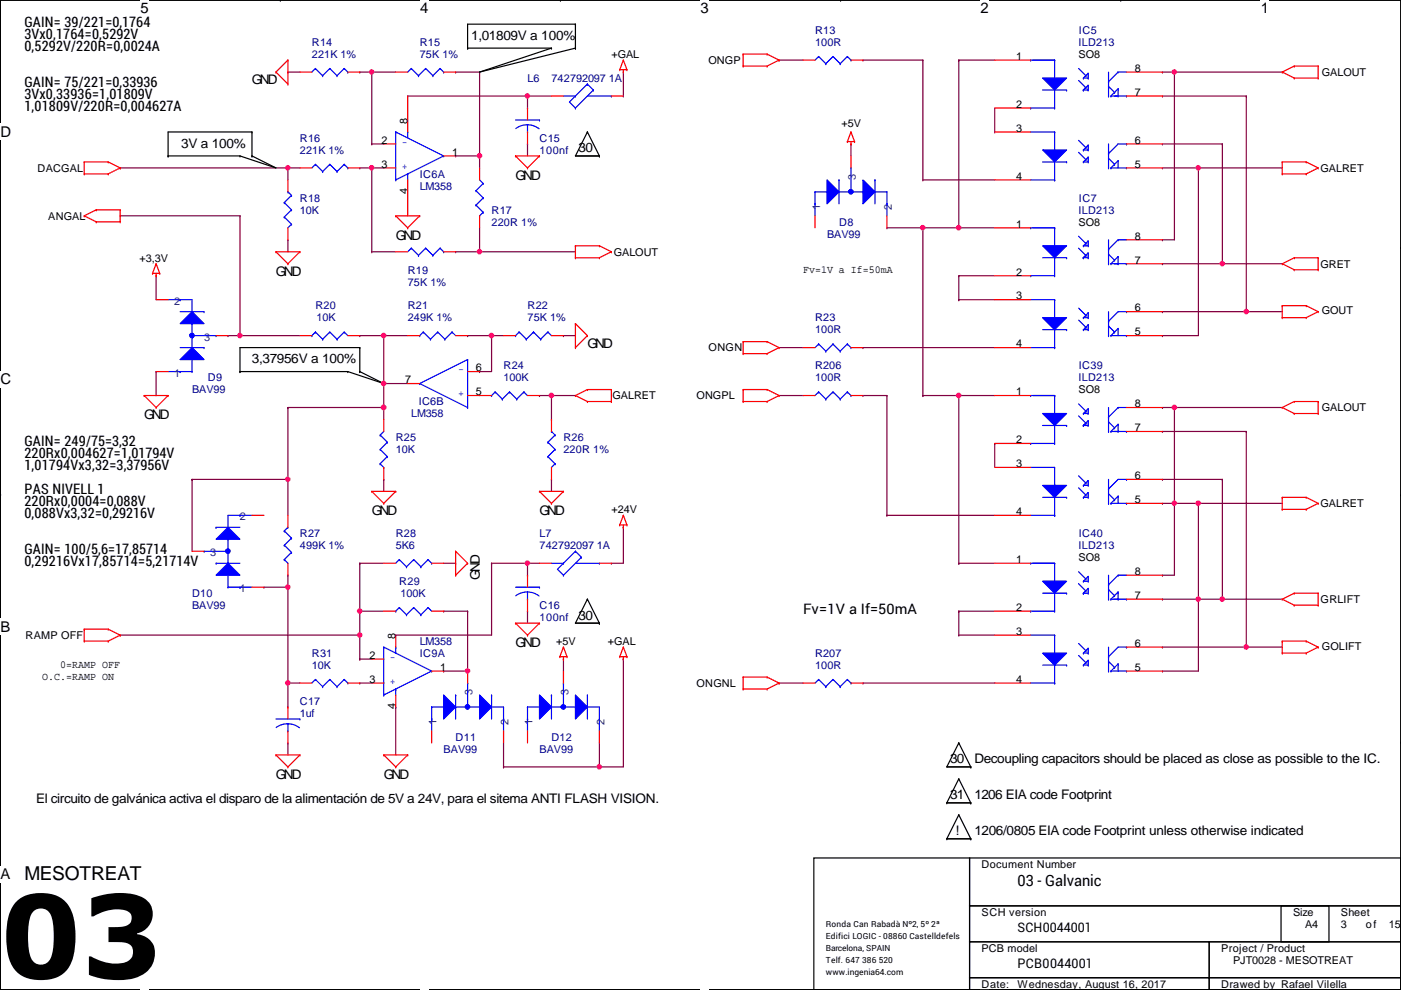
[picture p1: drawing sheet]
<svg xmlns="http://www.w3.org/2000/svg" width="297mm" height="210mm" viewBox="0 0 297 210" stroke-linecap="round" stroke-linejoin="round" font-family="sans-serif">
<path d="M.1 0h296.9v209.8h-296.9z" fill="none" stroke="#000" stroke-width=".25"/>
<g fill="#fff">
<path d="M29.8 0h1.7v3.5h-1.7z"/>
<path d="M29.8 209.8l1.7 .1z"/>
</g>
<path d="M59.4 0h.1M59.4 209.8h.1" fill="none" stroke="#000" stroke-width=".25"/>
<g fill="#fff">
<path d="M89.1 0h1.7v3.5h-1.7z"/>
<path d="M89.1 209.8l1.7 .1z"/>
</g>
<path d="M118.8 0h.1M118.8 209.8h.1" fill="none" stroke="#000" stroke-width=".25"/>
<g fill="#fff">
<path d="M148.5 0h1.7v3.5h-1.7z"/>
<path d="M148.5 209.8l1.7 .1z"/>
</g>
<path d="M178.2 0h.1M178.2 209.8h.1" fill="none" stroke="#000" stroke-width=".25"/>
<g fill="#fff">
<path d="M207.9 0h1.7v3.5h-1.7z"/>
<path d="M207.9 209.8l1.7 .1z"/>
</g>
<path d="M237.6 0h.1M237.6 209.8h.1" fill="none" stroke="#000" stroke-width=".25"/>
<g fill="#fff">
<path d="M267.3 0h1.7v3.5h-1.7z"/>
<path d="M267.3 209.8l1.7 .1z"/>
<path d="M.1 26.2h2.2v3.5h-2.2z"/>
<path d="M297 26.2l.1 3.5z"/>
<path d="M.1 78.7h2.2v3.5h-2.2z"/>
<path d="M297 78.7l.1 3.5z"/>
</g>
<path d="M.1 52.5h.1M297 52.5h.1" fill="none" stroke="#000" stroke-width=".25"/>
<g fill="#fff">
<path d="M.1 131.1h2.1v3.5h-2.1z"/>
<path d="M297 131.1l.1 3.5z"/>
</g>
<path d="M.1 104.9h.1M297 104.9h.1" fill="none" stroke="#000" stroke-width=".25"/>
<path d="M.1 104.9h.1M297 104.9h.1" fill="none" stroke="#000" stroke-width=".21"/>
<g fill="#fff">
<path d="M.1 183.6h2.1v3.5h-2.1z"/>
<path d="M297 183.6l.1 3.5z"/>
</g>
<g fill="none" stroke="#000" stroke-width=".25">
<path d="M99.1 10.2h.1M99.1 10.2h17.8M116.9 10.2h.1M116.9 10.2l-15.2 5.1 20.3-5.1M122 5.1h.1M122 10.2h.1M122 5.1h-22.9v5.1M122 5.1v5.1M35.6 33.1h.1M35.6 33.1h15.3M50.9 33.1h.1M50.9 33.1l7.6 2.5-5.1-2.5"/>
<path d="M53.4 28h.1M53.4 33.1h.1M53.4 28h-17.8v5.1M53.4 28v5.1M124.5 28h.1M124.5 28l-2.5 5.1h5.1M124.5 28l2.6 5.1M127.1 33.1h.1M50.9 78.8h.1M50.9 78.8h22.8M73.7 78.8h.1M73.7 78.8l7.7 2.5-5.1-2.5"/>
<path d="M76.3 73.7h.1M76.3 78.8h.1M76.3 73.7h-25.4v5.1M76.3 73.7v5.1M124.5 127h.1M124.5 127l2.6 5.1M124.5 127l-2.5 5.1h5.1M127.1 132.1h.1M.1 157.4h.1M203.3 157.5h.1M203.3 157.5l2.5 5.1M203.3 157.5l-2.6 5.1h5.1"/>
<path d="M297 157.4h.1M200.7 170.2h.1M200.7 177.8h.1M200.7 170.2h5.1M200.7 177.8h5.1M203.3 165.1h.1M203.3 172.8h.1M203.3 165.1l2.5 5.1M203.3 165.1l-2.6 5.1M203.3 172.8l2.5 5M203.3 172.8l-2.6 5M205.8 162.6h.1"/>
<path d="M205.8 170.2h.1M205.8 177.8h.1M172.5 181.9h33.1v27.9h-33.1zM205.6 181.9h91.4v10.2h-91.4zM205.6 192.1h91.4v7.6h-91.4zM205.6 199.7h50.8v7.6h-50.8zM256.4 199.7h40.6v7.6h-40.6zM271.6 192.1h10.2v7.6h-10.2zM205.6 207.3h50.8v2.5h-50.8zM256.4 207.3h40.6v2.5h-40.6z"/>
</g>
<g fill="none" stroke="#800040" stroke-width=".25">
<path d="M61 15.3h.1M61 15.3h2.6M76.3 15.3h.1M76.3 15.3h7.6M78.8 15.3h.1M78.8 15.3v15.2M96.6 15.3h.1M96.6 15.3h5.1M101.7 15.3h.1M101.7 15.3v20.3M132.2 15.3v5.1M165.2 12.7h.1"/>
<path d="M165.2 12.7h5.1M183 12.7h.1M183 12.7h12.7M195.7 12.7h.1M195.7 12.7v25.4M203.3 12.7h.1M203.3 12.7h7.6M203.3 12.7v35.6M246.5 15.3h.1M246.5 15.3h25.4M249 15.3h.1M249 15.3v35.5h-2.5"/>
<path d="M25.5 35.6h.1M25.5 35.6h38.1M61 35.6h.1M61 35.6v2.5M76.3 35.6h.1M76.3 35.6h5.1M78.8 30.5h.1M78.8 35.6h.1M78.8 30.5h2.6M78.8 35.6v17.8M86.4 20.4h.1M86.4 20.4h30.5"/>
<path d="M96.6 33.1h.1M96.6 33.1h5.1M101.7 33.1h.1M111.8 30.5h.1M111.8 22.9h.1M111.8 20.4h.1M111.8 20.4v2.5M111.8 30.5v2.6M132.2 20.4h.1M180.4 30.5h.1M180.4 30.5v2.6M195.7 38.1h.1"/>
<path d="M195.7 38.1h15.2M210.9 28h.1M210.9 22.9v5.1M246.5 20.4h.1M246.5 30.5h.1M246.5 35.6h.1M246.5 20.4h17.7M246.5 35.6h25.4M246.5 30.5h12.7M254.1 35.6h.1M254.1 35.6v35.6h-7.6M259.2 30.5h.1"/>
<path d="M259.2 30.5v25.4M264.2 20.4h.1M264.2 20.4v45.7M25.5 45.8h.1M25.5 45.8h25.4M33.1 58.5h.1M33.1 58.5v5M50.9 45.8h.1M50.9 45.8v25.4M61 50.8h.1M61 50.8v2.6M78.8 53.4h.1"/>
<path d="M78.8 53.4h5.1M96.6 53.4h.1M96.6 53.4h25.4M101.7 53.4h.1M101.7 48.3v5.1M188 48.3h.1M188 48.3h22.9M195.7 48.3h.1M195.7 48.3v35.6M203.3 48.3h.1M203.3 58.5h.1M203.3 58.5h7.6"/>
<path d="M203.3 58.5v5M246.5 50.8h.1M246.5 55.9h.1M246.5 55.9h25.4M259.2 55.9h.1M33.1 78.8h.1M33.1 78.8v5.1M48.3 71.2h.1M48.3 71.2h15.3M50.9 71.2h.1M76.3 71.2h.1M76.3 71.2h10.1"/>
<path d="M81.4 71.2h.1M81.4 71.2v17.7M99.1 71.2h.1M99.1 71.2h7.7M101.7 78.8h.1M104.2 71.2h.1M104.2 71.2v7.6h-2.5M119.5 71.2h.1M119.5 71.2h2.5M165.2 73.7h.1M165.2 73.7h5.1M183 73.7h.1"/>
<path d="M183 73.7h27.9M203.3 63.5h.1M203.3 63.5h7.6M246.5 71.2h.1M246.5 66.1h.1M246.5 66.1h25.4M264.2 66.1h.1M61 86.4h.1M61 86.4v22.9M61 86.4h20.4M81.4 86.4h.1M81.4 81.3h.1"/>
<path d="M81.4 81.3h5M114.4 83.9h.1M114.4 83.9h7.6M116.9 83.9h.1M116.9 88.9h.1M116.9 83.9v5M165.2 83.9h.1M165.2 83.9h5.1M183 83.9h.1M183 83.9h5M188 83.9h.1M188 83.9v25.4"/>
<path d="M195.7 83.9h.1M195.7 83.9h15.2M203.3 83.9h.1M203.3 83.9v35.5M210.9 94h.1M210.9 94v5.1M246.5 91.5h.1M246.5 86.4h.1M246.5 86.4h25.4M246.5 91.5h17.7M249 86.4h.1M249 86.4v35.6h-2.5"/>
<path d="M264.2 91.5h.1M264.2 91.5v45.7M40.7 101.6h.1M40.7 101.6v15.3M40.7 101.6h20.3M61 101.6h.1M76.3 119.4h.1M76.3 119.4h5.1M76.3 119.4v20.3M81.4 101.6h.1M81.4 101.6v2.6M94.1 119.4h2.5"/>
<path d="M96.6 119.4h.1M104.2 119.4h.1M104.2 119.4h10.2M104.2 119.4v15.3h-20.3M111.8 119.4h.1M111.8 119.4v2.6M116.9 101.6h.1M116.9 101.6v2.6M129.6 119.4h.1M132.2 111.8h.1M132.2 111.8v7.6h-2.6M188 109.3h.1"/>
<path d="M188 109.3h22.9M203.3 119.4h.1M203.3 119.4h7.6M246.5 101.6h.1M246.5 106.7h.1M246.5 101.6h12.7M246.5 106.7h25.4M249 106.7h.1M254.1 106.7h.1M254.1 106.7v35.6h-7.6M259.2 101.6h.1M259.2 101.6v25.4"/>
<path d="M25.5 134.7h.1M25.5 134.7h50.8M56 124.5h.1M56 124.5h5M61 124.5h.1M61 122h.1M61 122v27.9M76.3 129.6h.1M76.3 139.7h.1M76.3 134.7h.1M76.3 129.6h5.1M76.3 139.7h2.5"/>
<path d="M83.9 134.7h.1M94.1 129.6h.1M94.1 129.6h5M99.1 129.6h.1M99.1 129.6v12.7h-5M111.8 122h.1M111.8 129.6h.1M111.8 129.6v2.5M119.5 139.7h.1M119.5 139.7v2.6M132.2 139.7h.1M132.2 139.7v22.9h-25.4"/>
<path d="M203.3 129.6h.1M203.3 134.7h.1M203.3 129.6h7.6M203.3 129.6v5.1M203.3 134.7h7.6M246.5 122h.1M246.5 137.2h.1M246.5 127h.1M246.5 127h25.4M246.5 137.2h25.4M254.1 127h.1M259.2 127h.1"/>
<path d="M264.2 137.2h.1M61 157.5h.1M61 144.8h.1M61 149.9h.1M61 144.8h2.6M61 157.5v2.6M76.3 144.8h.1M76.3 144.8h2.5M83.9 149.9h.1M83.9 149.9v10.2M94.1 142.3h.1M106.8 157.5v5.1"/>
<path d="M127.1 157.5v5.1M165.2 144.8h.1M165.2 144.8h5.1M183 144.8h.1M183 144.8h27.9M246.5 142.3h.1M106.8 162.6h.1M127.1 162.6h.1"/>
</g>
<g fill="none" stroke="#f00" stroke-width=".25">
<path d="M58.5 15.3h.1M58.5 15.3l2.5 2.5M61 17.8h.1M61 12.7h.1M61 12.7v5.1M61 12.7l-2.5 2.6M131.4 14.8h.1M131.4 14.8h1.5M132.2 15.3h.1M132.2 12.7h.1M132.2 14.8v.5M132.2 12.7l-.8 2.1"/>
<path d="M132.2 12.7l.7 2.1M132.9 14.8h.1M157.6 14h.1M157.6 11.5h.1M157.6 11.5h5M157.6 14h5M157.6 11.5v2.5M162.6 11.5h.1M162.6 14h.1M162.6 11.5l2.6 1.2M165.2 12.7h.1M165.2 12.7l-2.6 1.3"/>
<path d="M271.9 15.3h.1M271.9 15.3l2.5 1.3M274.4 14h.1M274.4 16.6h.1M274.4 14h5.1M274.4 14l-2.5 1.3M274.4 16.6h5.1M279.5 16.6h.1M279.5 14h.1M279.5 14v2.6M17.9 36.9h.1M17.9 34.3h.1"/>
<path d="M17.9 34.3v2.6M17.9 34.3h5M17.9 36.9h5M22.9 34.3h.1M22.9 36.9h.1M22.9 34.3l2.6 1.3M25.5 35.6h.1M25.5 35.6l-2.6 1.3M109.3 33.1h.1M109.3 33.1h5.1M109.3 33.1l2.5 2.5M111.8 35.6h.1"/>
<path d="M114.4 33.1h.1M114.4 33.1l-2.6 2.5M179.7 30h.1M179.7 30h1.5M180.4 30.5h.1M180.4 28h.1M180.4 30v.5M180.4 28l-.7 2M180.4 28l.8 2M181.2 30h.1M271.9 36.9h.1M271.9 34.3h.1"/>
<path d="M271.9 34.3h5M271.9 36.9h5M271.9 34.3v2.6M276.9 34.3h.1M276.9 36.9h.1M276.9 34.3l2.6 1.3M279.5 35.6h.1M279.5 35.6l-2.6 1.3M17.9 45.8h.1M17.9 45.8l2.5 1.2M20.4 44.5h.1M20.4 47h.1"/>
<path d="M20.4 44.5h5.1M20.4 44.5l-2.5 1.3M20.4 47h5.1M25.5 47h.1M25.5 44.5h.1M25.5 44.5v2.5M32.3 58h.1M32.3 58h1.6M33.1 58.5h.1M33.1 55.9h.1M33.1 58v.5M33.1 55.9l-.8 2.1"/>
<path d="M33.1 55.9l.8 2.1M33.9 58h.1M58.5 53.4h.1M58.5 53.4h5.1M58.5 53.4l2.5 2.5M61 55.9h.1M63.6 53.4h.1M63.6 53.4l-2.6 2.5M83.9 45.8h.1M83.9 45.8h5.1M83.9 45.8l2.5 2.5M86.4 48.3h.1"/>
<path d="M89 45.8h.1M89 45.8l-2.6 2.5M122 54.7h.1M122 52.1h.1M122 54.7h5.1M122 52.1v2.6M122 52.1h5.1M127.1 54.7h.1M127.1 52.1h.1M127.1 52.1l2.5 1.3M129.6 53.4h.1M129.6 53.4l-2.5 1.3"/>
<path d="M271.9 55.9h.1M271.9 55.9l2.5 1.3M274.4 54.7h.1M274.4 57.2h.1M274.4 54.7l-2.5 1.2M274.4 54.7h5.1M274.4 57.2h5.1M279.5 54.7h.1M279.5 57.2h.1M279.5 54.7v2.5M106.8 71.2h2.5M116.9 71.2h2.6"/>
<path d="M122 68.6h.1M122 73.7h.1M122 68.6v5.1M122 68.6l2.5 2.6M124.5 71.2h.1M124.5 71.2l-2.5 2.5M157.6 75h.1M157.6 72.4h.1M157.6 72.4v2.6M157.6 72.4h5M157.6 75h5M162.6 72.4h.1"/>
<path d="M162.6 75h.1M162.6 72.4l2.6 1.3M165.2 73.7h.1M165.2 73.7l-2.6 1.3M271.9 64.8h.1M271.9 67.4h.1M271.9 64.8v2.6M271.9 64.8h5M271.9 67.4h5M276.9 64.8h.1M276.9 67.4h.1M276.9 64.8l2.6 1.3"/>
<path d="M279.5 66.1h.1M279.5 66.1l-2.6 1.3M30.6 83.9h.1M30.6 83.9h5M30.6 83.9l2.5 2.5M33.1 86.4h.1M35.6 83.9h.1M35.6 83.9l-2.5 2.5M122 83.9h.1M122 83.9l2.5 1.2M124.5 82.6h.1M124.5 85.1h.1"/>
<path d="M124.5 82.6h5.1M124.5 82.6l-2.5 1.3M124.5 85.1h5.1M129.6 85.1h.1M129.6 82.6h.1M129.6 82.6v2.5M157.6 85.1h.1M157.6 82.6h.1M157.6 82.6v2.5M157.6 82.6h5M157.6 85.1h5M162.6 82.6h.1"/>
<path d="M162.6 85.1h.1M162.6 82.6l2.6 1.3M165.2 83.9h.1M165.2 83.9l-2.6 1.2M170.3 83.9h2.5M180.4 83.9h2.6M271.9 86.4h.1M271.9 86.4l2.5 1.3M274.4 85.1h.1M274.4 87.7h.1M274.4 85.1h5.1M274.4 85.1l-2.5 1.3"/>
<path d="M274.4 87.7h5.1M279.5 87.7h.1M279.5 85.1h.1M279.5 85.1v2.6M78.8 104.2h.1M78.8 104.2h5.1M78.8 104.2l2.6 2.5M81.4 106.7h.1M83.9 104.2h.1M83.9 104.2l-2.5 2.5M96.6 116.9h.1M96.6 116.9v5.1"/>
<path d="M96.6 116.9l2.5 2.5M99.1 119.4h.1M99.1 119.4l-2.5 2.6M114.4 104.2h.1M114.4 104.2h5.1M114.4 104.2l2.5 2.5M116.9 106.7h.1M119.5 104.2h.1M119.5 104.2l-2.6 2.5M131.4 111.3h.1M131.4 111.3h1.5M132.2 111.8h.1"/>
<path d="M132.2 109.3h.1M132.2 111.3v.5M132.2 109.3l-.8 2M132.2 109.3l.7 2M132.9 111.3h.1M271.9 108h.1M271.9 105.5h.1M271.9 105.5v2.5M271.9 105.5h5M271.9 108h5M276.9 105.5h.1M276.9 108h.1"/>
<path d="M276.9 105.5l2.6 1.2M279.5 106.7h.1M279.5 106.7l-2.6 1.3M17.9 135.9h.1M17.9 133.4h.1M17.9 133.4h5M17.9 135.9h5M17.9 133.4v2.5M22.9 133.4h.1M22.9 135.9h.1M22.9 133.4l2.6 1.3M25.5 134.7h.1"/>
<path d="M25.5 134.7l-2.6 1.2M96.6 122h.1M109.3 132.1h.1M109.3 132.1h5.1M109.3 132.1l2.5 2.6M111.8 134.7h.1M111.8 122v2.5M111.8 127v2.6M114.4 132.1h.1M114.4 132.1l-2.6 2.6M118.7 139.2h.1M118.7 139.2h1.5"/>
<path d="M119.5 139.7h.1M119.5 137.2h.1M119.5 139.2v.5M119.5 137.2l.7 2M119.5 137.2l-.8 2M120.2 139.2h.1M131.4 139.2h.1M131.4 139.2h1.5M132.2 139.7h.1M132.2 137.2h.1M132.2 139.2v.5M132.2 137.2l.7 2"/>
<path d="M132.2 137.2l-.8 2M132.9 139.2h.1M271.9 135.9h.1M271.9 138.5h.1M271.9 127h.1M271.9 135.9h5M271.9 135.9v2.6M271.9 138.5h5M271.9 127l2.5 1.3M274.4 125.8h.1M274.4 128.3h.1M274.4 125.8l-2.5 1.2"/>
<path d="M274.4 125.8h5.1M274.4 128.3h5.1M276.9 135.9h.1M276.9 138.5h.1M276.9 135.9l2.6 1.3M279.5 137.2h.1M279.5 125.8h.1M279.5 128.3h.1M279.5 125.8v2.5M279.5 137.2l-2.6 1.3M157.6 146.1h.1M157.6 143.6h.1"/>
<path d="M157.6 143.6v2.5M157.6 143.6h5M157.6 146.1h5M162.6 143.6h.1M162.6 146.1h.1M162.6 143.6l2.6 1.2M165.2 144.8h.1M165.2 144.8l-2.6 1.3M170.3 144.8h2.5M180.4 144.8h2.6M58.5 160.1h.1M58.5 160.1h5.1"/>
<path d="M58.5 160.1l2.5 2.5M61 162.6h.1M63.6 160.1h.1M63.6 160.1l-2.6 2.5M81.4 160.1h.1M81.4 160.1h5M81.4 160.1l2.5 2.5M83.9 162.6h.1M86.4 160.1h.1M86.4 160.1l-2.5 2.5"/>
</g>
<g fill="none" stroke="#00f" stroke-width=".25">
<path d="M109.3 71.2h.1M110.1 70.4h.1M110.1 70.4l1.5 1.5M110.1 70.4l-.8 .8M111.6 71.9h.1M113.1 70.4h.1M113.1 70.4l1.5 1.5M113.1 70.4l-1.5 1.5M114.6 71.9h.1M116.2 70.4h.1M116.2 70.4l.7 .8M116.2 70.4l-1.6 1.5"/>
<path d="M173.6 83.1h.1M173.6 83.1l-.8 .8M173.6 83.1l1.5 1.5M175.1 84.6h.1M176.6 83.1h.1M176.6 83.1l-1.5 1.5M176.6 83.1l1.5 1.5M178.1 84.6h.1M179.7 83.1h.1M179.7 83.1l-1.6 1.5M179.7 83.1l.7 .8M180.4 83.9h.1"/>
<path d="M109.3 124.5h5.1M111.8 127h.1M111.8 125.5l1.1 .2 1.4 .7M111.8 125.5l-1.5 .3-1 .5M111.8 125.5v1.5M114.4 124.5h.1M173.6 144.1h.1M173.6 144.1l-.8 .7M173.6 144.1l1.5 1.5M175.1 145.6h.1M176.6 144.1h.1M176.6 144.1l-1.5 1.5"/>
<path d="M176.6 144.1l1.5 1.5M178.1 145.6h.1M179.7 144.1h.1M179.7 144.1l-1.6 1.5M179.7 144.1l.7 .7M180.4 144.8h.1"/>
</g>
<path d="M221.1 87.7h5l-2.5 2.5z" fill-rule="evenodd" fill="#00f"/>
<path d="M221.1 87.7h5l-2.5 2.5z" fill="none" stroke="#00f" stroke-width=".25"/>
<path d="M221.1 102.9h5l-2.5 2.6z" fill="#00f"/>
<g fill="none" stroke="#00f" stroke-width=".25">
<path d="M87.2 52.6h.1M87.2 52.6l-.8 .8M87.2 52.6l1.5 1.5M88.7 54.1h.1M90.3 52.6h.1M90.3 52.6l-1.6 1.5M90.3 52.6l1.5 1.5M91.8 54.1h.1M93.3 52.6h.1M93.3 52.6l-1.5 1.5M93.3 52.6l.8 .8M94.1 53.4h.1"/>
<path d="M218.5 94h.1M218.5 83.9h.1M218.5 83.9h5.1M218.5 99.1h5.1M218.5 94h5.1M221.1 90.2h5M223.6 83.9h.1M223.6 99.1h.1M223.6 87.7h.1M223.6 94h.1M223.6 83.9v3.8M223.6 90.2v3.8"/>
<path d="M223.6 99.1v3.8M226.1 90.2h.1M228.7 85.6l1.5 1.6M228.7 88.2l1.5 1.5M229.7 90.2h.1M229.7 87.7h.1M229.7 90.2h1M229.7 87.7h1M230.2 87.2h.1M230.2 89.7h.1M230.7 87.7h.1M230.7 90.2h.1"/>
<path d="M230.7 86.7h.1M230.7 89.2h.1M230.7 86.7v1M230.7 89.2v1M230.7 89.2l-1 1M230.7 86.7l-1 1M235 88.4h.1M235 91.5h.1M235 86.4v5.1M235 89.5l1.3 1.2M235.5 91.5h.1M235.5 91.5h3.3"/>
<path d="M236.3 90.7h.1M237.1 86.4h.1M237.1 90h.1M237.1 91.5h.1M237.1 86.4h1.7M237.1 86.4l-2.1 2M237.1 90v1.5M237.1 90l-1.6 1.5M238.8 91.5h.1M218.5 109.3h5.1M221.1 102.9h5l-2.5 2.6zM221.1 105.5h5"/>
<path d="M223.6 102.9h.1M223.6 109.3h.1M223.6 105.5v3.8M226.1 105.5h.1M228.7 103.4l1.5 1.5M228.7 100.9l1.5 1.5M229.7 105.5h.1M229.7 102.9h.1M229.7 105.5h1M229.7 102.9h1M230.2 104.9h.1M230.2 102.4h.1"/>
<path d="M230.7 101.9h.1M230.7 105.5h.1M230.7 102.9h.1M230.7 104.4h.1M230.7 104.4l-1 1.1M230.7 101.9l-1 1M230.7 101.9v1M230.7 104.4v1.1M235 103.7h.1M235 106.7h.1M235 101.6v5.1M235 104.7l1.3 1.3"/>
<path d="M235.5 106.7h.1M235.5 106.7h3.3M236.3 106h.1M237.1 105.2h.1M237.1 105.2v1.5M237.1 105.2l-1.6 1.5M238.8 106.7h.1M238.8 101.6h.1M238.8 101.6h-1.7l-2.1 2.1M81.4 137.2h.1M81.4 137.2l10.1 5.1M81.4 137.2v10.2"/>
<path d="M83.9 137.2h.1M83.9 137.2v1.3M81.4 147.4h.1M83.9 146.1h.1M83.9 146.1v1.3M91.5 142.3h.1M91.5 142.3l-10.1 5.1"/>
</g>
<g fill="none" stroke="#f00" stroke-width=".25">
<path d="M83.9 53.4h2.5M94.1 53.4h2.5M210.9 83.9h7.6M210.9 94h7.6M210.9 99.1h7.6M238.8 91.5h7.7M238.8 86.4h7.7M210.9 109.3h7.6M238.8 106.7h7.7M238.8 101.6h7.7M78.8 139.7h2.6M83.9 134.7v2.5"/>
<path d="M78.8 144.8h2.6M83.9 147.4v2.5M91.5 142.3h2.6"/>
</g>
<path d="M114.4 147.4l2.5 2.5-2.5 2.5z" fill="#00f"/>
<path d="M111.8 152.4h.1M111.8 149.9v2.5M114.4 147.4l2.5 2.5-2.5 2.5zM116.9 149.9h.1M116.9 147.4h.1M116.9 149.9h7.6M116.9 147.4v5M119.5 149.9h.1M122 149.9h.1" fill="none" stroke="#00f" stroke-width=".25"/>
<path d="M122 147.4l2.5 2.5-2.5 2.5z" fill="#00f"/>
<path d="M122 147.4l2.5 2.5-2.5 2.5zM124.5 147.4h.1M124.5 147.4v5" fill="none" stroke="#00f" stroke-width=".25"/>
<circle cx="119.4" cy="149.9" r=".49" fill="#00f"/>
<g fill="none" stroke="#00f" stroke-width=".25">
<path d="M109.3 25.4h5.1M111.8 28h.1M111.8 26.5l1.1 .1 1.4 .7M111.8 26.5l-1.5 .2-1 .6M111.8 26.5v1.5M114.4 25.4h.1M111.8 149.9h.1M111.8 152.4h.1M111.8 149.9h2.6M111.8 152.4v2.6M119.5 144.8h.1M119.5 144.8v5.1"/>
<path d="M124.5 149.9h2.6v5.1M127.1 152.4h.1"/>
<circle cx="119.4" cy="149.9" r=".49"/>
</g>
<path d="M111.8 22.9v2.5M111.8 28v2.5M111.8 155v2.5M119.5 142.3v2.5M127.1 155v2.5" fill="none" stroke="#f00" stroke-width=".25"/>
<path d="M221.1 52.1h5l-2.5 2.6z" fill-rule="evenodd" fill="#00f"/>
<path d="M221.1 52.1h5l-2.5 2.6z" fill="none" stroke="#00f" stroke-width=".25"/>
<path d="M221.1 67.4h5l-2.5 2.5z" fill="#00f"/>
<g fill="none" stroke="#00f" stroke-width=".25">
<path d="M218.5 58.5h.1M218.5 48.3h.1M218.5 48.3h5.1M218.5 58.5h5.1M221.1 54.7h5M223.6 48.3h.1M223.6 52.1h.1M223.6 58.5h.1M223.6 48.3v3.8M223.6 54.7v3.8M226.1 54.7h.1M228.7 50.1l1.5 1.5"/>
<path d="M228.7 52.6l1.5 1.5M229.7 54.7h.1M229.7 52.1h.1M229.7 54.7h1M229.7 52.1h1M230.2 51.6h.1M230.2 54.1h.1M230.7 52.1h.1M230.7 54.7h.1M230.7 51.1h.1M230.7 53.6h.1M230.7 51.1v1"/>
<path d="M230.7 53.6v1.1M230.7 53.6l-1 1.1M230.7 51.1l-1 1M235 52.9h.1M235 55.9h.1M235 50.8v5.1M235 53.9l1.3 1.3M235.5 55.9h.1M235.5 55.9h3.3M236.3 55.2h.1M237.1 50.8h.1M237.1 54.4h.1"/>
<path d="M237.1 55.9h.1M237.1 50.8h1.7M237.1 50.8l-2.1 2.1M237.1 54.4v1.5M237.1 54.4l-1.6 1.5M238.8 55.9h.1M218.5 63.5h5.1M218.5 73.7h5.1M221.1 67.4h5l-2.5 2.5zM221.1 69.9h5M223.6 67.4h.1M223.6 73.7h.1"/>
<path d="M223.6 63.5h.1M223.6 63.5v3.9M223.6 69.9v3.8M226.1 69.9h.1M228.7 67.9l1.5 1.5M228.7 65.3l1.5 1.5M229.7 69.9h.1M229.7 67.4h.1M229.7 69.9h1M229.7 67.4h1M230.2 69.4h.1M230.2 66.8h.1"/>
<path d="M230.7 66.3h.1M230.7 69.9h.1M230.7 67.4h.1M230.7 68.9h.1M230.7 68.9l-1 1M230.7 66.3l-1 1.1M230.7 66.3v1.1M230.7 68.9v1M235 68.1h.1M235 71.2h.1M235 66.1v5.1M235 69.1l1.3 1.3"/>
<path d="M235.5 71.2h.1M235.5 71.2h3.3M236.3 70.4h.1M237.1 69.6h.1M237.1 69.6v1.6M237.1 69.6l-1.6 1.6M238.8 71.2h.1M238.8 66.1h.1M238.8 66.1h-1.7l-2.1 2M116.9 119.4h2.6M119.5 119.4h.1M122 116.9h.1"/>
<path d="M122 116.9l-3.8 3.8 1.3 1.3M122 116.9l1.3 1.3M122 119.4h5.1M123.3 118.2h.1M123.3 118.2l-3.8 3.8M127.1 119.4h.1M119.5 122h.1"/>
</g>
<path d="M210.9 48.3h7.6M210.9 58.5h7.6M238.8 55.9h7.7M238.8 50.8h7.7M210.9 63.5h7.6M210.9 73.7h7.6M238.8 71.2h7.7M238.8 66.1h7.7M114.4 119.4h2.5M127.1 119.4h2.5" fill="none" stroke="#f00" stroke-width=".25"/>
<path d="M48.3 119.4l2.6 2.6h-5.1z" fill="#00f"/>
<path d="M45.8 119.4h.1M45.8 119.4h5.1M48.3 119.4l2.6 2.6h-5.1zM48.3 119.4h.1M48.3 116.9h.1M48.3 114.3h.1M48.3 111.8v7.6M48.3 124.5h2.6M50.9 124.5h.1" fill="none" stroke="#00f" stroke-width=".25"/>
<path d="M48.3 111.8l2.6 2.5h-5.1z" fill="#00f"/>
<path d="M45.8 111.8h.1M45.8 111.8h5.1M48.3 111.8l2.6 2.5h-5.1z" fill="none" stroke="#00f" stroke-width=".25"/>
<circle cx="48.3" cy="116.9" r=".49" fill="#00f"/>
<g fill="none" stroke="#00f" stroke-width=".25">
<path d="M43.3 116.9h.1M43.3 116.9h5M50.9 109.3h.1M53.4 109.3h-5.1v2.5M48.3 124.5h.1M48.3 122v2.5M50.9 124.5h.1M50.9 124.5h2.5M83.9 129.6h.1M84.7 128.8h.1M84.7 128.8l1.5 1.5M84.7 128.8l-.8 .8"/>
<path d="M86.2 130.3h.1M87.7 128.8h.1M87.7 128.8l1.5 1.5M87.7 128.8l-1.5 1.5M89.2 130.3h.1M90.8 128.8h.1M90.8 128.8l.7 .8M90.8 128.8l-1.6 1.5"/>
<circle cx="48.3" cy="116.9" r=".49"/>
</g>
<path d="M40.7 116.9h2.6M53.4 109.3h2.6M53.4 124.5h2.6M81.4 129.6h2.5M91.5 129.6h2.6" fill="none" stroke="#f00" stroke-width=".25"/>
<path d="M94.1 147.4l2.5 2.5-2.5 2.5z" fill="#00f"/>
<path d="M91.5 152.4h.1M91.5 149.9v2.5M94.1 147.4l2.5 2.5-2.5 2.5zM96.6 149.9h.1M96.6 147.4h.1M96.6 149.9h7.6M96.6 147.4v5M99.1 149.9h.1M101.7 149.9h.1" fill="none" stroke="#00f" stroke-width=".25"/>
<path d="M101.7 147.4l2.5 2.5-2.5 2.5z" fill="#00f"/>
<path d="M101.7 147.4l2.5 2.5-2.5 2.5zM104.2 147.4h.1M104.2 147.4v5" fill="none" stroke="#00f" stroke-width=".25"/>
<circle cx="99.1" cy="149.9" r=".49" fill="#00f"/>
<g fill="none" stroke="#00f" stroke-width=".25">
<path d="M66.1 71.2h.1M66.9 70.4h.1M66.9 70.4l1.5 1.5M66.9 70.4l-.8 .8M68.4 71.9h.1M69.9 70.4h.1M69.9 70.4l1.6 1.5M69.9 70.4l-1.5 1.5M71.5 71.9h.1M73 70.4h.1M73 70.4l.7 .8M73 70.4l-1.5 1.5"/>
<path d="M58.5 152.4h5.1M61 155h.1M61 153.5l1.1 .1 1.4 .7M61 153.5l-1.5 .2-1 .6M61 153.5v1.5M63.6 152.4h.1M91.5 149.9h.1M91.5 152.4h.1M91.5 149.9h2.6M91.5 152.4v2.6M99.1 144.8h.1M99.1 144.8v5.1"/>
<path d="M104.2 149.9h2.6v5.1M106.8 152.4h.1"/>
<circle cx="99.1" cy="149.9" r=".49"/>
</g>
<path d="M63.6 71.2h2.5M73.7 71.2h2.6M61 149.9v2.5M61 155v2.5M91.5 155v2.5M99.1 142.3v2.5M106.8 155v2.5" fill="none" stroke="#f00" stroke-width=".25"/>
<path d="M221.1 123.2h5l-2.5 2.6z" fill-rule="evenodd" fill="#00f"/>
<path d="M221.1 123.2h5l-2.5 2.6z" fill="none" stroke="#00f" stroke-width=".25"/>
<path d="M221.1 138.5h5l-2.5 2.5z" fill="#00f"/>
<g fill="none" stroke="#00f" stroke-width=".25">
<path d="M218.5 119.4h.1M218.5 119.4h5.1M223.6 119.4h.1M223.6 119.4v3.8M218.5 129.6h.1M218.5 134.7h5.1M218.5 129.6h5.1M221.1 138.5h5l-2.5 2.5zM221.1 125.8h5M223.6 138.5h.1M223.6 134.7h.1M223.6 123.2h.1"/>
<path d="M223.6 129.6h.1M223.6 125.8v3.8M223.6 134.7v3.8M226.1 125.8h.1M228.7 139l1.5 1.5M228.7 136.4l1.5 1.6M228.7 121.2l1.5 1.5M228.7 123.7l1.5 1.6M229.7 138.5h.1M229.7 125.8h.1M229.7 123.2h.1M229.7 125.8h1"/>
<path d="M229.7 123.2h1M229.7 138.5h1M230.2 138h.1M230.2 122.7h.1M230.2 125.3h.1M230.7 137.5h.1M230.7 123.2h.1M230.7 125.8h.1M230.7 138.5h.1M230.7 122.2h.1M230.7 124.8h.1M230.7 140h.1"/>
<path d="M230.7 140l-1 1M230.7 137.5l-1 1M230.7 122.2v1M230.7 124.8v1M230.7 137.5v1M230.7 140v1M230.7 124.8l-1 1M230.7 122.2l-1 1M235 124h.1M235 127h.1M235 139.2h.1M235 122v5"/>
<path d="M235 137.2v5.1M235 125l1.3 1.3M235.5 127h.1M235.5 127h3.3M236.3 126.3h.1M237.1 122h.1M237.1 125.5h.1M237.1 127h.1M237.1 122h1.7M237.1 122l-2.1 2M237.1 125.5v1.5M237.1 125.5l-1.6 1.5"/>
<path d="M238.8 127h.1M238.8 137.2h.1M238.8 137.2h-1.7l-2.1 2M218.5 144.8h5.1M221.1 141h5M223.6 144.8h.1M223.6 141v3.8M226.1 141h.1M229.7 141h.1M229.7 141h1M230.2 140.5h.1M230.7 141h.1"/>
<path d="M235 142.3h.1M235 140.3l1.3 1.2M235.5 142.3h.1M235.5 142.3h3.3M236.3 141.5h.1M237.1 140.8h.1M237.1 140.8v1.5M237.1 140.8l-1.6 1.5M238.8 142.3h.1"/>
</g>
<path d="M210.9 119.4h7.6M210.9 129.6h7.6M210.9 134.7h7.6M238.8 137.2h7.7M238.8 127h7.7M238.8 122h7.7M210.9 144.8h7.6M238.8 142.3h7.7" fill="none" stroke="#f00" stroke-width=".25"/>
<path d="M221.1 16.6h5l-2.5 2.5z" fill-rule="evenodd" fill="#00f"/>
<path d="M221.1 16.6h5l-2.5 2.5z" fill="none" stroke="#00f" stroke-width=".25"/>
<path d="M221.1 31.8h5l-2.5 2.5z" fill="#00f"/>
<g fill="none" stroke="#00f" stroke-width=".25">
<path d="M66.9 14.5h.1M66.9 14.5l-.8 .8M66.9 14.5l1.5 1.5M68.4 16h.1M69.9 14.5h.1M69.9 14.5l-1.5 1.5M69.9 14.5l1.6 1.5M71.5 16h.1M73 14.5h.1M73 14.5l-1.5 1.5M73 14.5l.7 .8M73.7 15.3h.1"/>
<path d="M218.5 12.7h.1M218.5 12.7h5.1M221.1 19.1h5M223.6 12.7h.1M223.6 16.6h.1M223.6 12.7v3.9M223.6 19.1v3.8M226.1 19.1h.1M228.7 14.5l1.5 1.5M228.7 17.1l1.5 1.5M229.7 19.1h.1M229.7 16.6h.1"/>
<path d="M229.7 19.1h1M229.7 16.6h1M230.2 16h.1M230.2 18.6h.1M230.7 16.6h.1M230.7 19.1h.1M230.7 15.5h.1M230.7 18.1h.1M230.7 15.5v1.1M230.7 18.1v1M230.7 18.1l-1 1M230.7 15.5l-1 1.1"/>
<path d="M235 17.3h.1M235 15.3v5.1M235 18.3l1.3 1.3M236.3 19.6h.1M237.1 15.3h.1M237.1 18.8h.1M237.1 15.3h1.7M237.1 15.3l-2.1 2M237.1 18.8v1.6M237.1 18.8l-1.6 1.6M66.9 34.8h.1M66.9 34.8l-.8 .8"/>
<path d="M66.9 34.8l1.5 1.6M68.4 36.4h.1M69.9 34.8h.1M69.9 34.8l-1.5 1.6M69.9 34.8l1.6 1.6M71.5 36.4h.1M73 34.8h.1M73 34.8l-1.5 1.6M73 34.8l.7 .8M73.7 35.6h.1M83.9 28h.1M83.9 38.1h.1"/>
<path d="M83.9 28l10.2 5.1M83.9 28v10.1M86.4 36.9h.1M86.4 28h.1M86.4 28v1.3M86.4 36.9v1.2M94.1 33.1h.1M94.1 33.1l-10.2 5M101.7 38.1l.7 .8M102.4 38.9h.1M102.4 38.9l-1.5 1.5M218.5 22.9h.1"/>
<path d="M218.5 28h5.1M218.5 38.1h5.1M218.5 22.9h5.1M221.1 31.8h5l-2.5 2.5zM221.1 34.3h5M223.6 31.8h.1M223.6 38.1h.1M223.6 28h.1M223.6 22.9h.1M223.6 28v3.8M223.6 34.3v3.8M226.1 34.3h.1"/>
<path d="M228.7 32.3l1.5 1.5M228.7 29.8l1.5 1.5M229.7 34.3h.1M229.7 31.8h.1M229.7 34.3h1M229.7 31.8h1M230.2 33.8h.1M230.2 31.3h.1M230.7 30.8h.1M230.7 34.3h.1M230.7 31.8h.1M230.7 33.3h.1"/>
<path d="M230.7 33.3l-1 1M230.7 30.8l-1 1M230.7 30.8v1M230.7 33.3v1M235 20.4h.1M235 32.6h.1M235 35.6h.1M235 30.5v5.1M235 33.6l1.3 1.2M235.5 20.4h.1M235.5 35.6h.1M235.5 35.6h3.3"/>
<path d="M235.5 20.4h3.3M236.3 34.8h.1M237.1 34.1h.1M237.1 20.4h.1M237.1 34.1v1.5M237.1 34.1l-1.6 1.5M238.8 35.6h.1M238.8 20.4h.1M238.8 30.5h.1M238.8 30.5h-1.7l-2.1 2.1M60.3 46h.1M60.3 43h.1"/>
<path d="M60.3 46l1.5 1.5M60.3 43l1.5 1.5M61 40.7h.1M61 40.7l.8 .7M61.8 47.5h.1M61.8 44.5h.1M61.8 41.4h.1M61.8 47.5l-.8 .8M61.8 44.5l-1.5 1.5M61.8 41.4l-1.5 1.6M100.9 40.4h.1M100.9 43.5h.1"/>
<path d="M100.9 40.4l1.5 1.6M100.9 43.5l1.5 1.5M101.7 45.8h.1M102.4 42h.1M102.4 45h.1M102.4 42l-1.5 1.5M102.4 45l-.7 .8M89 71.2h.1M89.7 70.4h.1M89.7 70.4l1.6 1.5M89.7 70.4l-.7 .8M91.3 71.9h.1"/>
<path d="M92.8 70.4h.1M92.8 70.4l1.5 1.5M92.8 70.4l-1.5 1.5M94.3 71.9h.1M95.8 70.4h.1M95.8 70.4l.8 .8M95.8 70.4l-1.5 1.5M99.1 76.2h.1M99.1 76.2l-10.1 5.1M99.1 76.2v10.2M80.6 92.2h.1M80.6 95.3h.1"/>
<path d="M80.6 98.3h.1M80.6 92.2l1.5 1.6M80.6 95.3l1.5 1.5M80.6 98.3l.8 .8M81.4 99.1h.1M81.4 91.5l-.8 .7M82.1 93.8h.1M82.1 96.8h.1M82.1 93.8l-1.5 1.5M82.1 96.8l-1.5 1.5M89 81.3h.1M89 81.3l10.1 5.1"/>
<path d="M99.1 86.4h.1M84.7 118.7h.1M84.7 118.7l-.8 .7M84.7 118.7l1.5 1.5M87.7 118.7h.1M87.7 118.7l-1.5 1.5M87.7 118.7l1.5 1.5M90.8 118.7h.1M90.8 118.7l-1.6 1.5M90.8 118.7l.7 .7M91.5 119.4h.1M86.2 120.2h.1"/>
<path d="M89.2 120.2h.1"/>
</g>
<g fill="none" stroke="#f00" stroke-width=".25">
<path d="M63.6 15.3h2.5M73.7 15.3h2.6M210.9 12.7h7.6M238.8 15.3h7.7M61 38.1v2.6M63.6 35.6h2.5M73.7 35.6h2.6M81.4 35.6h2.5M81.4 30.5h2.5M86.4 20.4v7.6M86.4 38.1v7.7M94.1 33.1h2.5"/>
<path d="M101.7 35.6v2.5M210.9 22.9h7.6M210.9 28h7.6M210.9 38.1h7.6M238.8 35.6h7.7M238.8 30.5h7.7M238.8 20.4h7.7M61 48.3v2.5M101.7 45.8v2.5M86.4 71.2h2.6M96.6 71.2h2.5M99.1 78.8h2.6"/>
<path d="M81.4 88.9v2.6M81.4 99.1v2.5M86.4 81.3h2.6M99.1 83.9h2.6M81.4 119.4h2.5M91.5 119.4h2.6"/>
</g>
<path d="M38.2 76.2l2.5-2.5 2.6 2.5z" fill="#00f"/>
<path d="M38.2 76.2l2.5-2.5 2.6 2.5zM38.2 78.8h.1M38.2 78.8h2.5M38.2 73.7h5.1M40.7 73.7h.1M40.7 71.2h.1M40.7 68.6h.1M40.7 66.1v7.6M43.3 73.7h.1" fill="none" stroke="#00f" stroke-width=".25"/>
<path d="M38.2 68.6l2.5-2.5 2.6 2.5z" fill="#00f"/>
<path d="M38.2 68.6l2.5-2.5 2.6 2.5zM38.2 66.1h5.1M43.3 66.1h.1" fill="none" stroke="#00f" stroke-width=".25"/>
<circle cx="40.7" cy="71.1" r=".49" fill="#00f"/>
<g fill="none" stroke="#00f" stroke-width=".25">
<path d="M87.2 14.5h.1M87.2 14.5l-.8 .8M87.2 14.5l1.5 1.5M88.7 16h.1M90.3 14.5h.1M90.3 14.5l-1.6 1.5M90.3 14.5l1.5 1.5M91.8 16h.1M93.3 14.5h.1M93.3 14.5l-1.5 1.5M93.3 14.5l.8 .8M94.1 15.3h.1"/>
<path d="M124.5 17.8h.1M124.5 17.8l-3.8 3.8 1.3 1.3M124.5 17.8l1.3 1.3M125.8 19.1h.1M125.8 19.1l-3.8 3.8M173.6 12h.1M173.6 12l-.8 .7M173.6 12l1.5 1.5M175.1 13.5h.1M176.6 12h.1M176.6 12l-1.5 1.5M176.6 12l1.5 1.5"/>
<path d="M178.1 13.5h.1M179.7 12h.1M179.7 12l-1.6 1.5M179.7 12l.7 .7M180.4 12.7h.1M119.5 20.4h2.5M122 22.9h.1M122 20.4h.1M124.5 20.4h5.1M129.6 20.4h.1M35.6 63.5h5.1v2.6M35.6 78.8h2.6"/>
<path d="M38.2 63.5h.1M38.2 78.8h.1M40.7 78.8h.1M40.7 71.2h5.1M40.7 76.2v2.6M45.8 71.2h.1M173.6 72.9h.1M173.6 72.9l-.8 .8M173.6 72.9l1.5 1.6M175.1 74.5h.1M176.6 72.9h.1M176.6 72.9l-1.5 1.6"/>
<path d="M176.6 72.9l1.5 1.6M178.1 74.5h.1M179.7 72.9h.1M179.7 72.9l-1.6 1.6M179.7 72.9l.7 .8M180.4 73.7h.1M104.2 83.9h.1M105 83.1h.1M105 83.1l1.5 1.5M105 83.1l-.8 .8M106.5 84.6h.1M108 83.1h.1"/>
<path d="M108 83.1l1.6 1.5M108 83.1l-1.5 1.5M109.6 84.6h.1M111.1 83.1h.1M111.1 83.1l.7 .8M111.1 83.1l-1.5 1.5M116.2 96.8h.1M116.2 93.8h.1M116.2 96.8l1.5 1.5M116.2 93.8l1.5 1.5M116.9 91.5h.1M116.9 91.5l.8 .7"/>
<path d="M117.7 98.3h.1M117.7 95.3h.1M117.7 92.2h.1M117.7 98.3l-.8 .8M117.7 95.3l-1.5 1.5M117.7 92.2l-1.5 1.6M60.3 118.7h.1M60.3 115.6h.1M60.3 112.6h.1M60.3 118.7l.7 .7M60.3 115.6l1.5 1.5M60.3 112.6l1.5 1.5"/>
<path d="M61 111.8h.1M61 111.8l-.7 .8M61.8 117.1h.1M61.8 114.1h.1M61.8 117.1l-1.5 1.6M61.8 114.1l-1.5 1.5M66.9 144.1h.1M66.9 144.1l-.8 .7M66.9 144.1l1.5 1.5M68.4 145.6h.1M69.9 144.1h.1M69.9 144.1l-1.5 1.5"/>
<path d="M69.9 144.1l1.6 1.5M71.5 145.6h.1M73 144.1h.1M73 144.1l-1.5 1.5M73 144.1l.7 .7M73.7 144.8h.1"/>
<circle cx="40.7" cy="71.1" r=".49"/>
</g>
<g fill="none" stroke="#f00" stroke-width=".25">
<path d="M83.9 15.3h2.5M94.1 15.3h2.5M170.3 12.7h2.5M180.4 12.7h2.6M116.9 20.4h2.6M129.6 20.4h2.6M33.1 78.8h2.5M33.1 63.5h2.5M45.8 71.2h2.5M170.3 73.7h2.5M180.4 73.7h2.6M101.7 83.9h2.5"/>
<path d="M111.8 83.9h2.6M116.9 88.9v2.6M116.9 99.1v2.5M61 109.3v2.5M61 119.4v2.6M63.6 144.8h2.5M73.7 144.8h2.6"/>
</g>
<path d="M175.3 38.1l2.6 2.6-2.6 2.5z" fill="#00f"/>
<path d="M175.3 38.1l2.6 2.6-2.6 2.5zM177.9 38.1h.1M177.9 38.1v5.1M172.8 43.2h.1M172.8 40.7v2.5M177.9 40.7h.1M177.9 40.7h7.6M180.4 40.7h.1M183 40.7h.1" fill="none" stroke="#00f" stroke-width=".25"/>
<path d="M183 38.1l2.5 2.6-2.5 2.5z" fill="#00f"/>
<path d="M183 38.1l2.5 2.6-2.5 2.5zM185.5 38.1h.1M185.5 38.1v5.1" fill="none" stroke="#00f" stroke-width=".25"/>
<circle cx="180.4" cy="40.7" r=".49" fill="#00f"/>
<g fill="none" stroke="#00f" stroke-width=".25">
<path d="M180.4 35.6h.1M180.4 35.6v5.1M172.8 40.7h.1M172.8 43.2h.1M172.8 40.7h2.5M172.8 43.2v2.6M185.5 40.7h2.5v5.1M188 43.2h.1"/>
<circle cx="180.4" cy="40.7" r=".49"/>
</g>
<path d="M180.4 33.1v2.5M172.8 45.8v2.5M188 45.8v2.5" fill="none" stroke="#f00" stroke-width=".25"/>
<circle cx="111.8" cy="119.4" r=".49" fill="#f0f"/>
<circle cx="111.8" cy="119.4" r=".49" fill="none" stroke="#f0f" stroke-width=".25"/>
<circle cx="76.3" cy="129.6" r=".49" fill="#f0f"/>
<circle cx="76.3" cy="129.6" r=".49" fill="none" stroke="#f0f" stroke-width=".25"/>
<circle cx="61" cy="144.8" r=".49" fill="#f0f"/>
<circle cx="61" cy="144.8" r=".49" fill="none" stroke="#f0f" stroke-width=".25"/>
<circle cx="99.1" cy="142.3" r=".49" fill="#f0f"/>
<circle cx="99.1" cy="142.3" r=".49" fill="none" stroke="#f0f" stroke-width=".25"/>
<circle cx="249" cy="15.3" r=".49" fill="#f0f"/>
<circle cx="249" cy="15.3" r=".49" fill="none" stroke="#f0f" stroke-width=".25"/>
<circle cx="264.2" cy="66.1" r=".49" fill="#f0f"/>
<circle cx="264.2" cy="66.1" r=".49" fill="none" stroke="#f0f" stroke-width=".25"/>
<circle cx="259.1" cy="55.9" r=".49" fill="#f0f"/>
<circle cx="259.1" cy="55.9" r=".49" fill="none" stroke="#f0f" stroke-width=".25"/>
<circle cx="254.1" cy="35.6" r=".49" fill="#f0f"/>
<circle cx="254.1" cy="35.6" r=".49" fill="none" stroke="#f0f" stroke-width=".25"/>
<circle cx="127.1" cy="162.6" r=".49" fill="#f0f"/>
<circle cx="127.1" cy="162.6" r=".49" fill="none" stroke="#f0f" stroke-width=".25"/>
<circle cx="101.7" cy="53.4" r=".49" fill="#f0f"/>
<circle cx="101.7" cy="53.4" r=".49" fill="none" stroke="#f0f" stroke-width=".25"/>
<circle cx="101.7" cy="33" r=".49" fill="#f0f"/>
<circle cx="101.7" cy="33" r=".49" fill="none" stroke="#f0f" stroke-width=".25"/>
<circle cx="111.8" cy="20.3" r=".49" fill="#f0f"/>
<circle cx="111.8" cy="20.3" r=".49" fill="none" stroke="#f0f" stroke-width=".25"/>
<circle cx="78.8" cy="35.6" r=".49" fill="#f0f"/>
<circle cx="78.8" cy="35.6" r=".49" fill="none" stroke="#f0f" stroke-width=".25"/>
<circle cx="61" cy="35.6" r=".49" fill="#f0f"/>
<circle cx="61" cy="35.6" r=".49" fill="none" stroke="#f0f" stroke-width=".25"/>
<circle cx="78.8" cy="15.3" r=".49" fill="#f0f"/>
<circle cx="78.8" cy="15.3" r=".49" fill="none" stroke="#f0f" stroke-width=".25"/>
<circle cx="81.3" cy="86.4" r=".49" fill="#f0f"/>
<circle cx="81.3" cy="86.4" r=".49" fill="none" stroke="#f0f" stroke-width=".25"/>
<circle cx="81.3" cy="71.1" r=".49" fill="#f0f"/>
<circle cx="81.3" cy="71.1" r=".49" fill="none" stroke="#f0f" stroke-width=".25"/>
<circle cx="104.2" cy="71.1" r=".49" fill="#f0f"/>
<circle cx="104.2" cy="71.1" r=".49" fill="none" stroke="#f0f" stroke-width=".25"/>
<circle cx="116.9" cy="83.8" r=".49" fill="#f0f"/>
<circle cx="116.9" cy="83.8" r=".49" fill="none" stroke="#f0f" stroke-width=".25"/>
<circle cx="203.3" cy="48.3" r=".49" fill="#f0f"/>
<circle cx="203.3" cy="48.3" r=".49" fill="none" stroke="#f0f" stroke-width=".25"/>
<circle cx="61" cy="101.6" r=".49" fill="#f0f"/>
<circle cx="61" cy="101.6" r=".49" fill="none" stroke="#f0f" stroke-width=".25"/>
<circle cx="61" cy="124.5" r=".49" fill="#f0f"/>
<circle cx="61" cy="124.5" r=".49" fill="none" stroke="#f0f" stroke-width=".25"/>
<circle cx="76.3" cy="134.6" r=".49" fill="#f0f"/>
<circle cx="76.3" cy="134.6" r=".49" fill="none" stroke="#f0f" stroke-width=".25"/>
<circle cx="81.3" cy="86.4" r=".49" fill="#f0f"/>
<circle cx="81.3" cy="86.4" r=".49" fill="none" stroke="#f0f" stroke-width=".25"/>
<circle cx="81.3" cy="81.3" r=".49" fill="#f0f"/>
<circle cx="81.3" cy="81.3" r=".49" fill="none" stroke="#f0f" stroke-width=".25"/>
<circle cx="50.9" cy="71.1" r=".49" fill="#f0f"/>
<circle cx="50.9" cy="71.1" r=".49" fill="none" stroke="#f0f" stroke-width=".25"/>
<circle cx="259.1" cy="127" r=".49" fill="#f0f"/>
<circle cx="259.1" cy="127" r=".49" fill="none" stroke="#f0f" stroke-width=".25"/>
<circle cx="249" cy="106.7" r=".49" fill="#f0f"/>
<circle cx="249" cy="106.7" r=".49" fill="none" stroke="#f0f" stroke-width=".25"/>
<circle cx="254.1" cy="127" r=".49" fill="#f0f"/>
<circle cx="254.1" cy="127" r=".49" fill="none" stroke="#f0f" stroke-width=".25"/>
<circle cx="254.1" cy="106.7" r=".49" fill="#f0f"/>
<circle cx="254.1" cy="106.7" r=".49" fill="none" stroke="#f0f" stroke-width=".25"/>
<circle cx="203.3" cy="83.8" r=".49" fill="#f0f"/>
<circle cx="203.3" cy="83.8" r=".49" fill="none" stroke="#f0f" stroke-width=".25"/>
<circle cx="264.2" cy="137.2" r=".49" fill="#f0f"/>
<circle cx="264.2" cy="137.2" r=".49" fill="none" stroke="#f0f" stroke-width=".25"/>
<circle cx="249" cy="86.4" r=".49" fill="#f0f"/>
<circle cx="249" cy="86.4" r=".49" fill="none" stroke="#f0f" stroke-width=".25"/>
<circle cx="195.6" cy="48.3" r=".49" fill="#f0f"/>
<circle cx="195.6" cy="48.3" r=".49" fill="none" stroke="#f0f" stroke-width=".25"/>
<text font-size="24.4" x="0" y="207.4">03</text>
<text font-size="4.1" x="5.2" y="186.6">MESOTREAT</text>
<text font-size="3.3" x="215.7" y="187.9">03 - Galvanic</text>
<g font-size="3.1">
<text x="29.8" y="2.8">5</text>
<text x="89.1" y="2.8">4</text>
<text x="148.5" y="2.8">3</text>
<text x="207.9" y="2.8">2</text>
<text x="267.3" y="2.8">1</text>
<text x=".1" y="29">D</text>
<text x=".1" y="81.5">C</text>
<text x=".1" y="133.9">B</text>
<text x=".1" y="186.4">A</text>
</g>
<g font-size="3">
<text x="5.2" y="5.8">GAIN= 39/221=0,1764</text>
<text x="5.2" y="8.3">3Vx0,1764=0,5292V</text>
<text x="5.2" y="10.8">0,5292V/220R=0,0024A</text>
<text x="5.2" y="21">3Vx0,33936=1,01809V</text>
<text x="5.2" y="23.5">1,01809V/220R=0,004627A</text>
<text x="5.2" y="18.5">GAIN= 75/221=0,33936</text>
<text x="5.2" y="94.7">GAIN= 249/75=3,32</text>
<text x="5.2" y="99.7">1,01794Vx3,32=3,37956V</text>
<text x="5.2" y="97.2">220Rx0,004627=1,01794V</text>
<text x="5.2" y="107.4">220Rx0,0004=0,088V</text>
<text x="5.2" y="104.8">PAS NIVELL 1</text>
<text x="5.2" y="109.9">0,088Vx3,32=0,29216V</text>
<text x="5.2" y="117.5">GAIN= 100/5,6=17,85714</text>
<text x="5.2" y="120.1">0,29216Vx17,85714=5,21714V</text>
<text x="170.3" y="130.2">Fv=1V a If=50mA</text>
</g>
<g font-size="2.8">
<text x="99.9" y="8.4">1,01809V a 100%</text>
<text x="53.4" y="17.8">GND</text>
<text x="38.4" y="31.3">3V a 100%</text>
<text x="122.7" y="32.3">30</text>
<text x="109.3" y="38.1">GND</text>
<text x="83.9" y="50.8">GND</text>
<text x="58.5" y="58.5">GND</text>
<text x="53.4" y="77">3,37956V a 100%</text>
<text x="124.5" y="73.7">GND</text>
<text x="30.6" y="88.9">GND</text>
<text x="78.8" y="109.3">GND</text>
<text x="114.4" y="109.3">GND</text>
<text x="101.7" y="123" transform="rotate(-90 101.7 123)">GND</text>
<text x="122.7" y="131.4">30</text>
<text x="109.3" y="137.2">GND</text>
<text x="201.4" y="161.8">30</text>
<text x="206.6" y="161.8">Decoupling capacitors should be placed as close as possible to the IC.</text>
<text x="58.5" y="165.1">GND</text>
<text x="81.4" y="165.1">GND</text>
<text x="7.7" y="170.2">El circuito de galvánica activa el disparo de la alimentación de 5V a 24V, para el sitema ANTI FLASH VISION.</text>
<text x="201.4" y="169.5">31</text>
<text x="206.6" y="169.5">1206 EIA code Footprint</text>
<text x="202.6" y="177.1">!</text>
<text x="206.6" y="177.1">1206/0805 EIA code Footprint unless otherwise indicated</text>
<text x="215.7" y="197.5">SCH0044001</text>
<text x="215.7" y="205.1">PCB0044001</text>
</g>
<g font-size="2.3" fill="#000080">
<text x="66.1" y="9.7">R14</text>
<text x="89" y="9.7">R15</text>
<text x="172.8" y="7.2">R13</text>
<text x="172.8" y="9.7">100R</text>
<text x="228.7" y="9.7">ILD213</text>
<text x="228.7" y="7.2">IC5</text>
<text x="66.1" y="12.3">221K 1%</text>
<text x="89" y="12.3">75K 1%</text>
<text x="111.8" y="17.4">L6</text>
<text x="116.9" y="17.4">742792097 1A</text>
<text x="63.6" y="30.1">R16</text>
<text x="63.6" y="32.6">221K 1%</text>
<text x="114.4" y="30.1">C15</text>
<text x="114.4" y="32.6">100nf</text>
<text x="89" y="40.2">LM358</text>
<text x="89" y="37.7">IC6A</text>
<text x="63.6" y="42.8">R18</text>
<text x="63.6" y="45.3">10K</text>
<text x="104.2" y="45.3">R17</text>
<text x="104.2" y="47.8">220R 1%</text>
<text x="177.9" y="47.8">D8</text>
<text x="228.7" y="45.3">ILD213</text>
<text x="228.7" y="42.8">IC7</text>
<text x="175.3" y="50.4">BAV99</text>
<text x="86.4" y="58">R19</text>
<text x="66.9" y="65.6">R20</text>
<text x="86.4" y="60.5">75K 1%</text>
<text x="86.4" y="65.6">R21</text>
<text x="111.8" y="65.6">R22</text>
<text x="67.1" y="68.2">10K</text>
<text x="86.4" y="68.2">249K 1%</text>
<text x="111.8" y="68.2">75K 1%</text>
<text x="172.8" y="68.2">R23</text>
<text x="172.8" y="70.7">100R</text>
<text x="40.7" y="83.4">BAV99</text>
<text x="44.1" y="80.9">D9</text>
<text x="106.8" y="78.3">R24</text>
<text x="106.8" y="80.9">100K</text>
<text x="172.8" y="78.3">R206</text>
<text x="172.8" y="80.9">100R</text>
<text x="228.7" y="80.9">ILD213</text>
<text x="228.7" y="78.3">IC39</text>
<text x="87.2" y="88.5">LM358</text>
<text x="88.8" y="85.9">IC6B</text>
<text x="83.9" y="93.6">R25</text>
<text x="119.5" y="93.6">R26</text>
<text x="83.9" y="96.1">10K</text>
<text x="119.5" y="96.1">220R 1%</text>
<text x="63.6" y="113.9">R27</text>
<text x="83.9" y="113.9">R28</text>
<text x="114.4" y="113.9">L7</text>
<text x="228.7" y="113.9">IC40</text>
<text x="63.6" y="116.4">499K 1%</text>
<text x="83.9" y="116.4">5K6</text>
<text x="114.4" y="116.4">742792097 1A</text>
<text x="228.7" y="116.4">ILD213</text>
<text x="84.7" y="124">R29</text>
<text x="40.7" y="126.6">D10</text>
<text x="40.7" y="129.1">BAV99</text>
<text x="84.9" y="126.6">100K</text>
<text x="114.4" y="129.1">C16</text>
<text x="114.4" y="131.7">100nf</text>
<text x="89" y="136.7">LM358</text>
<text x="66.1" y="139.3">R31</text>
<text x="66.1" y="141.8">10K</text>
<text x="89" y="139.3">IC9A</text>
<text x="172.8" y="139.3">R207</text>
<text x="172.8" y="141.8">100R</text>
<text x="63.6" y="149.4">C17</text>
<text x="63.6" y="152">1uf</text>
<text x="94.1" y="159.6">BAV99</text>
<text x="96.6" y="157.1">D11</text>
<text x="114.4" y="159.6">BAV99</text>
<text x="116.9" y="157.1">D12</text>
</g>
<g font-size="2.3">
<text x="129.6" y="12.3">+GAL</text>
<text x="150.2" y="13.5">ONGP</text>
<text x="215.5" y="12.7">1</text>
<text x="228.7" y="12.3">SO8</text>
<text x="240.6" y="15.2">8</text>
<text x="280.2" y="16.1">GALOUT</text>
<text x="215.5" y="22.9">2</text>
<text x="240.6" y="20.3">7</text>
<text x="86.4" y="26.2" transform="rotate(-90 86.4 26.2)">8</text>
<text x="178.4" y="27">+5V</text>
<text x="215.5" y="27.9">3</text>
<text x="80.9" y="35.6">3</text>
<text x="80.9" y="30.5">2</text>
<text x="95.8" y="33">1</text>
<text x="240.6" y="35.6">5</text>
<text x="240.6" y="30.5">6</text>
<text x="8" y="36.4">DACGAL</text>
<text x="86.4" y="41.2" transform="rotate(-90 86.4 41.2)">4</text>
<text x="215.5" y="38.1">4</text>
<text x="280" y="36.4">GALRET</text>
<text x="10.2" y="46.6">ANGAL</text>
<text x="228.7" y="47.8">SO8</text>
<text x="215.5" y="48.3">1</text>
<text x="240.6" y="50.8">8</text>
<text x="29.5" y="55.5">+3,3V</text>
<text x="130.1" y="54.2">GALOUT</text>
<text x="170.3" y="57.8">Fv=1V a If=50mA</text>
<text x="215.5" y="58.4">2</text>
<text x="240.6" y="55.9">7</text>
<text x="280" y="56.7">GRET</text>
<text x="215.5" y="63.5">3</text>
<text x="240.6" y="71.1">5</text>
<text x="240.6" y="66">6</text>
<text x="280.2" y="66.6">GOUT</text>
<text x="150.2" y="74.5">ONGN</text>
<text x="215.5" y="73.7">4</text>
<text x="85.9" y="81.3">7</text>
<text x="100.9" y="83.8">5</text>
<text x="100.9" y="78.7">6</text>
<text x="215.5" y="83.8">1</text>
<text x="228.7" y="83.4">SO8</text>
<text x="129.9" y="84.7">GALRET</text>
<text x="147.7" y="84.7">ONGPL</text>
<text x="240.6" y="86.4">8</text>
<text x="280.2" y="87.2">GALOUT</text>
<text x="215.5" y="94">2</text>
<text x="240.6" y="91.4">7</text>
<text x="215.5" y="99.1">3</text>
<text x="240.6" y="101.6">6</text>
<text x="240.6" y="106.7">5</text>
<text x="280" y="107.5">GALRET</text>
<text x="129.6" y="108.8">+24V</text>
<text x="215.5" y="109.2">4</text>
<text x="215.5" y="119.4">1</text>
<text x="228.7" y="119">SO8</text>
<text x="240.6" y="121.9">8</text>
<text x="215.5" y="129.5">2</text>
<text x="240.6" y="127">7</text>
<text x="280" y="127.8">GRLIFT</text>
<text x="5.4" y="135.5">RAMP OFF</text>
<text x="83.9" y="135.4" transform="rotate(-90 83.9 135.4)">8</text>
<text x="117.9" y="136.7">+5V</text>
<text x="128.9" y="136.7">+GAL</text>
<text x="215.5" y="134.6">3</text>
<text x="240.6" y="137.2">6</text>
<text x="280.2" y="137.8">GOLIFT</text>
<text x="12.8" y="141.6">0=RAMP OFF</text>
<text x="78.3" y="139.7">2</text>
<text x="93.3" y="142.2">1</text>
<text x="240.6" y="142.2">5</text>
<text x="9" y="144.1">O.C.=RAMP ON</text>
<text x="78.3" y="144.8">3</text>
<text x="147.7" y="145.6">ONGNL</text>
<text x="215.5" y="144.8">4</text>
<text x="83.9" y="150.4" transform="rotate(-90 83.9 150.4)">4</text>
<text x="208.1" y="184">Document Number</text>
<text x="208.1" y="194.1">SCH version</text>
<text x="274.1" y="194.1">Size</text>
<text x="276.7" y="196.7">A4</text>
<text x="284.3" y="194.1">Sheet</text>
<text x="284.3" y="196.7">3</text>
<text x="289.6" y="196.7">of</text>
<text x="294.5" y="196.7">15</text>
<text x="208.1" y="201.8">PCB model</text>
<text x="258.9" y="201.8">Project / Product</text>
<text x="208.1" y="209.4">Date:</text>
<text x="215.7" y="209.4">Wednesday, August 16, 2017</text>
<text x="258.9" y="209.4">Drawed by Rafael Vilella</text>
<text x="261.4" y="204.3">PJT0028 - MESOTREAT</text>
</g>
<g font-size="2.3" fill="#00f">
<text x="86.4" y="29.6" transform="rotate(180 86.4 29.6)">-</text>
<text x="86.4" y="34.7" transform="rotate(180 86.4 34.7)">+</text>
<text x="98.4" y="77.9" transform="rotate(180 98.4 77.9)">-</text>
<text x="98.4" y="83" transform="rotate(180 98.4 83)">+</text>
<text x="83.9" y="143.9" transform="rotate(180 83.9 143.9)">+</text>
<text x="83.9" y="138.9" transform="rotate(180 83.9 138.9)">-</text>
</g>
<g font-size="2.3" fill="#004080">
<text x="181.5" y="38.1" transform="rotate(-90 181.5 38.1)">3</text>
<text x="173.9" y="44.5" transform="rotate(-90 173.9 44.5)">1</text>
<text x="189.1" y="44.5" transform="rotate(-90 189.1 44.5)">2</text>
<text x="36.9" y="64.6">2</text>
<text x="43.3" y="72.2">3</text>
<text x="36.9" y="79.8">1</text>
<text x="50.9" y="110.3">2</text>
<text x="44.5" y="117.9">3</text>
<text x="50.9" y="125.6">1</text>
<text x="100.2" y="147.4" transform="rotate(-90 100.2 147.4)">3</text>
<text x="120.5" y="147.4" transform="rotate(-90 120.5 147.4)">3</text>
<text x="92.6" y="153.7" transform="rotate(-90 92.6 153.7)">1</text>
<text x="107.8" y="153.7" transform="rotate(-90 107.8 153.7)">2</text>
<text x="112.9" y="153.7" transform="rotate(-90 112.9 153.7)">1</text>
<text x="128.1" y="153.7" transform="rotate(-90 128.1 153.7)">2</text>
</g>
<g font-size="1.8">
<text x="175.1" y="196.5">Ronda Can Rabadà Nº2, 5º 2ª</text>
<text x="175.1" y="199">Edifici LOGIC - 08860 Castelldefels</text>
<text x="175.1" y="201.5">Barcelona, SPAIN</text>
<text x="175.1" y="206.6">www.ingenia64.com</text>
<text x="175.1" y="204.1">Telf. 647 386 520</text>
</g>
</svg>
